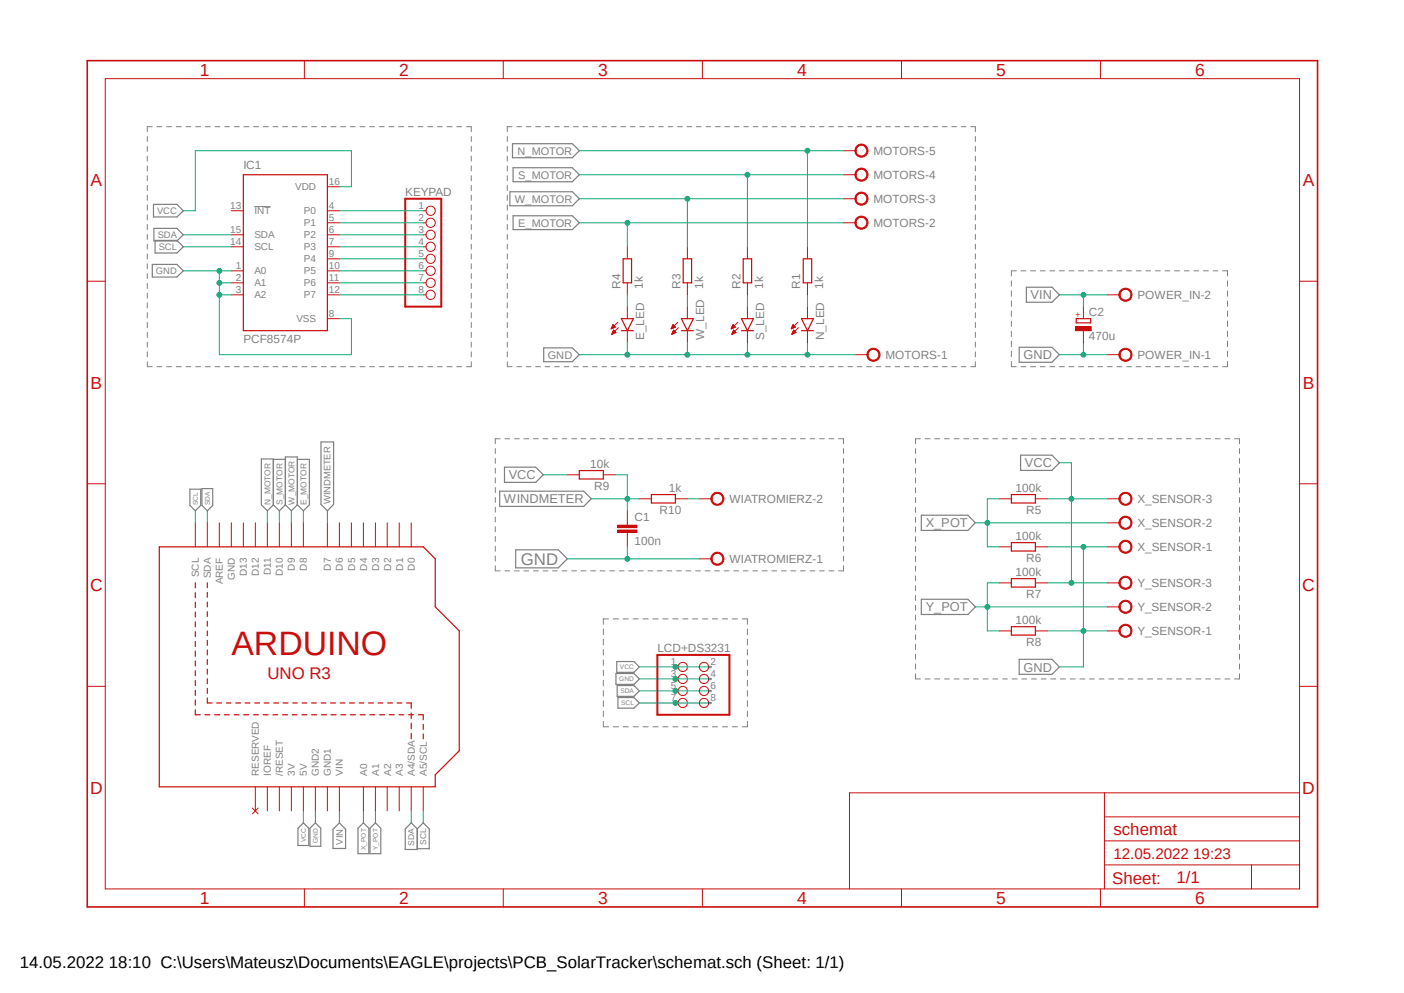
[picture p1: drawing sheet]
<svg xmlns="http://www.w3.org/2000/svg" width="297mm" height="210mm" viewBox="0 0 297 210" stroke-linecap="round" stroke-linejoin="round" font-family="sans-serif">
<path d="M17.9 12.5l261.2 179.9M279.1 12.5l-261.2 179.9" fill="none" stroke="#fff" stroke-width=".21"/>
<g fill="none" stroke="#808080" stroke-width=".21">
<path d="M31.2 28.9v1M31.2 30.9v1.1M31.2 33v1.1M31.2 35.1v1.1M31.2 37.2v1M31.2 39.2v1.1M32.2 26.8h-1v1.1M33.2 26.8h1M35.3 26.8h1M37.3 26.8h1.1M39.3 26.8h1.1M41.4 26.8h1"/>
<path d="M43.4 26.8h1.1M45.5 26.8h1M47.5 26.8h1.1M49.6 26.8h1M51.6 26.8h1.1M53.6 26.8h1.1M55.7 26.8h1.1M57.7 26.8h1.1M59.8 26.8h1M61.8 26.8h1.1M63.9 26.8h1M65.9 26.8h1.1"/>
<path d="M68 26.8h1M70 26.8h1.1M72.1 26.8h1M74.1 26.8h1M76.2 26.8h1M78.2 26.8h1M80.3 26.8h1M82.3 26.8h1.1M84.3 26.8h1.1M86.4 26.8h1M88.4 26.8h1.1M90.5 26.8h1"/>
<path d="M92.5 26.8h1.1M94.6 26.8h1M96.6 26.8h1.1M98.7 26.8h1v1.1M99.7 28.9v1M99.7 30.9v1.1M99.7 33v1.1M99.7 35.1v1.1M99.7 37.2v1M99.7 39.2v1.1M107.3 28.9v1M107.3 30.9v1.1"/>
<path d="M107.3 33v1.1M107.3 35.1v1.1M107.3 37.2v1M107.3 39.2v1.1M108.3 26.8h-1v1.1M109.3 26.8h1M111.3 26.8h1M113.3 26.8h1M115.3 26.8h1M117.3 26.8h1M119.3 26.8h1M121.3 26.8h1"/>
<path d="M123.3 26.8h1M125.3 26.8h1M127.3 26.8h1M129.3 26.8h1M131.3 26.8h1M133.3 26.8h1M135.3 26.8h1.1M137.3 26.8h1M139.3 26.8h1M141.4 26.8h.9M143.3 26.8h1.1M145.3 26.8h1"/>
<path d="M147.3 26.8h1M149.4 26.8h.9M151.3 26.8h1.1M153.3 26.8h1M155.3 26.8h1M157.4 26.8h.9M159.3 26.8h1.1M161.3 26.8h1M163.3 26.8h1M165.4 26.8h.9M167.3 26.8h1.1M169.3 26.8h1"/>
<path d="M171.3 26.8h1M173.4 26.8h.9M175.3 26.8h1.1M177.3 26.8h1.1M179.4 26.8h.9M181.4 26.8h.9M183.3 26.8h1.1M185.3 26.8h1.1M187.4 26.8h.9M189.4 26.8h.9M191.3 26.8h1.1M193.3 26.8h1.1"/>
<path d="M195.4 26.8h.9M197.4 26.8h.9M199.3 26.8h1.1M201.3 26.8h1.1M203.4 26.8h.9M205.4 26.8h.9v1.1M206.3 28.9v1M206.3 30.9v1.1M206.3 33v1.1M206.3 35.1v1.1M206.3 37.2v1M206.3 39.2v1.1"/>
<path d="M31.2 41.3v1.1M31.2 43.3v1.1M31.2 45.4v1.1M31.2 47.5v1.1M31.2 49.6v1M31.2 51.6v1.1M31.2 53.7v1.1M31.2 55.8v1.1M31.2 57.9v1M31.2 59.9v1.1M53.8 43.7h3.4M99.7 41.3v1.1"/>
<path d="M99.7 43.3v1.1M99.7 45.4v1.1M99.7 47.5v1.1M99.7 49.6v1M99.7 51.6v1.1M99.7 53.7v1.1M99.7 55.8v1.1M99.7 57.9v1M99.7 59.9v1.1M107.3 41.3v1.1M107.3 43.3v1.1M107.3 45.4v1.1"/>
<path d="M107.3 47.5v1.1M107.3 49.6v1M107.3 51.6v1.1M107.3 53.7v1.1M107.3 55.8v1.1M107.3 57.9v1M107.3 59.9v1.1M206.3 41.3v1.1M206.3 43.3v1.1M206.3 45.4v1.1M206.3 47.5v1.1M206.3 49.6v1"/>
<path d="M206.3 51.6v1.1M206.3 53.7v1.1M206.3 55.8v1.1M206.3 57.9v1M206.3 59.9v1.1M214 59.4v1.1M215 57.3h-1v1.1M216 57.3h1M218 57.3h1.1M220 57.3h1.1M222.1 57.3h1M224.1 57.3h1.1"/>
<path d="M226.1 57.3h1.1M228.2 57.3h1M230.2 57.3h1.1M232.2 57.3h1.1M234.3 57.3h1M236.3 57.3h1M238.3 57.3h1.1M240.4 57.3h1M242.4 57.3h1M244.4 57.3h1M246.5 57.3h1M248.5 57.3h1"/>
<path d="M250.5 57.3h1M252.6 57.3h1M254.6 57.3h1M256.6 57.3h1M258.7 57.3h1v1.1M259.7 59.4v1.1M31.2 76.5v1.1h1M31.2 62v1.1M31.2 64.1v1.1M31.2 66.1v1.1M31.2 68.2v1.1M31.2 70.3v1.1"/>
<path d="M31.2 72.3v1.1M31.2 74.4v1.1M33.2 77.6h1M35.3 77.6h1M37.3 77.6h1.1M39.3 77.6h1.1M41.4 77.6h1M43.4 77.6h1.1M45.5 77.6h1M47.5 77.6h1.1M49.6 77.6h1M51.6 77.6h1.1"/>
<path d="M53.6 77.6h1.1M55.7 77.6h1.1M57.7 77.6h1.1M59.8 77.6h1M61.8 77.6h1.1M63.9 77.6h1M65.9 77.6h1.1M68 77.6h1M70 77.6h1.1M72.1 77.6h1M74.1 77.6h1M76.2 77.6h1"/>
<path d="M78.2 77.6h1M80.3 77.6h1M82.3 77.6h1.1M84.3 77.6h1.1M86.4 77.6h1M88.4 77.6h1.1M90.5 77.6h1M92.5 77.6h1.1M94.6 77.6h1M96.6 77.6h1.1M99.7 76.5v1.1h-1M99.7 62v1.1"/>
<path d="M99.7 64.1v1.1M99.7 66.1v1.1M99.7 68.2v1.1M99.7 70.3v1.1M99.7 72.3v1.1M99.7 74.4v1.1M107.3 62v1.1M107.3 64.1v1.1M107.3 66.1v1.1M107.3 68.2v1.1M107.3 70.3v1.1M107.3 72.3v1.1"/>
<path d="M107.3 74.4v1.1M107.3 76.5v1.1h1M109.3 77.6h1M111.3 77.6h1M113.3 77.6h1M115.3 77.6h1M117.3 77.6h1M119.3 77.6h1M121.3 77.6h1M123.3 77.6h1M125.3 77.6h1M127.3 77.6h1"/>
<path d="M129.3 77.6h1M131.3 77.6h1M133.3 77.6h1M135.3 77.6h1.1M137.3 77.6h1M139.3 77.6h1M141.4 77.6h.9M143.3 77.6h1.1M145.3 77.6h1M147.3 77.6h1M149.4 77.6h.9M151.3 77.6h1.1"/>
<path d="M153.3 77.6h1M155.3 77.6h1M157.4 77.6h.9M159.3 77.6h1.1M161.3 77.6h1M163.3 77.6h1M165.4 77.6h.9M167.3 77.6h1.1M169.3 77.6h1M171.3 77.6h1M173.4 77.6h.9M175.3 77.6h1.1"/>
<path d="M177.3 77.6h1.1M179.4 77.6h.9M181.4 77.6h.9M183.3 77.6h1.1M185.3 77.6h1.1M187.4 77.6h.9M189.4 77.6h.9M191.3 77.6h1.1M193.3 77.6h1.1M195.4 77.6h.9M197.4 77.6h.9M199.3 77.6h1.1"/>
<path d="M201.3 77.6h1.1M203.4 77.6h.9M206.3 62v1.1M206.3 64.1v1.1M206.3 66.1v1.1M206.3 68.2v1.1M206.3 70.3v1.1M206.3 72.3v1.1M206.3 74.4v1.1M206.3 76.5v1.1h-.9M214 76.5v1.1h1M214 61.5v1.2"/>
<path d="M214 63.7v1.1M214 65.8v1.1M214 67.9v1.1M214 70.1v1.1M214 72.2v1.1M214 74.3v1.1M216 77.6h1M218 77.6h1.1M220 77.6h1.1M222.1 77.6h1M224.1 77.6h1.1M226.1 77.6h1.1"/>
<path d="M228.2 77.6h1M230.2 77.6h1.1M232.2 77.6h1.1M234.3 77.6h1M236.3 77.6h1M238.3 77.6h1.1M240.4 77.6h1M242.4 77.6h1M244.4 77.6h1M246.5 77.6h1M248.5 77.6h1M250.5 77.6h1"/>
<path d="M252.6 77.6h1M254.6 77.6h1M256.6 77.6h1M259.7 76.5v1.1h-1M259.7 61.5v1.2M259.7 63.7v1.1M259.7 65.8v1.1M259.7 67.9v1.1M259.7 70.1v1.1M259.7 72.2v1.1M259.7 74.3v1.1M104.8 94.9v1"/>
<path d="M104.8 96.9v1.1M104.8 99v1.1M105.8 92.8h-1v1.1M106.8 92.8h1M108.8 92.8h1.1M110.8 92.8h1M112.9 92.8h1M114.9 92.8h1M116.9 92.8h1M118.9 92.8h1M120.9 92.8h1.1M122.9 92.8h1.1"/>
<path d="M125 92.8h1M127 92.8h1M129 92.8h1M131 92.8h1M133 92.8h1M135 92.8h1.1M137.1 92.8h1M139.1 92.8h1M141.1 92.8h1M143.1 92.8h1M145.1 92.8h1M147.2 92.8h1"/>
<path d="M149.2 92.8h1M151.2 92.8h1M153.2 92.8h1M155.2 92.8h1.1M157.2 92.8h1M159.3 92.8h1M161.2 92.8h1.1M163.3 92.8h1M165.3 92.8h1M167.3 92.8h1M169.3 92.8h1M171.4 92.8h1"/>
<path d="M173.4 92.8h1M175.4 92.8h1M177.4 92.8h1v1.1M178.4 94.9v1M178.4 96.9v1.1M178.4 99v1.1M193.7 94.9v1M193.7 96.9v1.1M193.7 99v1.1M194.7 92.8h-1v1.1M195.7 92.8h1.1M197.7 92.8h1.1"/>
<path d="M199.8 92.8h1M201.8 92.8h1.1M203.9 92.8h1M206 92.8h1M208 92.8h1M210 92.8h1.1M212.1 92.8h1M214.1 92.8h1.1M216.2 92.8h1M218.2 92.8h1M220.3 92.8h1M222.3 92.8h1.1"/>
<path d="M224.3 92.8h1.1M226.4 92.8h1.1M228.4 92.8h1.1M230.5 92.8h1M232.5 92.8h1.1M234.6 92.8h1M236.6 92.8h1.1M238.7 92.8h1M240.7 92.8h1.1M242.7 92.8h1.1M244.8 92.8h1M246.8 92.8h1.1"/>
<path d="M248.9 92.8h1M251 92.8h1M253 92.8h1M255 92.8h1.1M257.1 92.8h1M259.1 92.8h1.1M261.2 92.8h1v1.1M262.2 94.9v1M262.2 96.9v1.1M262.2 99v1.1M104.8 101v1.2M104.8 103.1v1.1"/>
<path d="M104.8 105.2v1.1M104.8 107.3v1M104.8 109.3v1.1M104.8 111.4v1.1M104.8 113.5v1M104.8 115.5v1.1M104.8 117.6v1.1M104.8 119.7v1h1M178.4 101v1.2M178.4 103.1v1.1M178.4 105.2v1.1M178.4 107.3v1"/>
<path d="M178.4 109.3v1.1M178.4 111.4v1.1M178.4 113.5v1M178.4 115.5v1.1M178.4 117.6v1.1M178.4 119.7v1h-1M193.7 101.1v1.1M193.7 103.2v1M193.7 105.2v1.1M193.7 107.3v1.1M193.7 109.4v1M193.7 111.4v1.1"/>
<path d="M193.7 113.5v1.1M193.7 115.6v1.1M193.7 117.6v1.1M193.7 119.7v1.1M262.2 101.1v1.1M262.2 103.2v1M262.2 105.2v1.1M262.2 107.3v1.1M262.2 109.4v1M262.2 111.4v1.1M262.2 113.5v1.1M262.2 115.6v1.1"/>
<path d="M262.2 117.6v1.1M262.2 119.7v1.1M106.8 120.7h1M108.8 120.7h1.1M110.8 120.7h1M112.9 120.7h1M114.9 120.7h1M116.9 120.7h1M118.9 120.7h1M120.9 120.7h1.1M122.9 120.7h1.1M125 120.7h1"/>
<path d="M127 120.7h1M127.6 133.1v1.1M127.6 135.2v1.2M127.6 137.4v1.2M127.6 139.6v1.1M128.7 130.9h-1.1v1.1M129 120.7h1M129.8 130.9h1.1M131 120.7h1M131.8 130.9h1.1M133 120.7h1M133.9 130.9h1.1"/>
<path d="M135 120.7h1.1M136 130.9h1.1M137.1 120.7h1M138.1 130.9h1.1M139.1 120.7h1M140.2 130.9h1.1M141.1 120.7h1M142.3 130.9h1.1M143.1 120.7h1M144.4 130.9h1.1M145.1 120.7h1M146.5 130.9h1.1"/>
<path d="M147.2 120.7h1M148.6 130.9h1.1M149.2 120.7h1M150.7 130.9h1.1M151.2 120.7h1M152.8 130.9h1.1M153.2 120.7h1M154.9 130.9h1.1M155.2 120.7h1.1M157 130.9h1.1v1.1M157.2 120.7h1M158.1 133.1v1.1"/>
<path d="M158.1 135.2v1.2M158.1 137.4v1.2M158.1 139.6v1.1M159.3 120.7h1M161.2 120.7h1.1M163.3 120.7h1M165.3 120.7h1M167.3 120.7h1M169.3 120.7h1M171.4 120.7h1M173.4 120.7h1M175.4 120.7h1"/>
<path d="M193.7 121.8v1.1M193.7 123.9v1M193.7 125.9v1.1M193.7 128v1.1M193.7 130.1v1M193.7 132.2v1M193.7 134.2v1.1M193.7 136.3v1.1M193.7 138.3v1.1M262.2 121.8v1.1M262.2 123.9v1M262.2 125.9v1.1"/>
<path d="M262.2 128v1.1M262.2 130.1v1M262.2 132.2v1M262.2 134.2v1.1M262.2 136.3v1.1M262.2 138.3v1.1M127.6 141.7v1.2M127.6 143.9v1.2M127.6 146v1.2M127.6 148.2v1.2M127.6 150.4v1.2M127.6 152.6v1.1h1.1"/>
<path d="M129.8 153.7h1.1M131.8 153.7h1.1M133.9 153.7h1.1M136 153.7h1.1M138.1 153.7h1.1M140.2 153.7h1.1M142.3 153.7h1.1M144.4 153.7h1.1M146.5 153.7h1.1M148.6 153.7h1.1M150.7 153.7h1.1M152.8 153.7h1.1"/>
<path d="M154.9 153.7h1.1M158.1 141.7v1.2M158.1 143.9v1.2M158.1 146v1.2M158.1 148.2v1.2M158.1 150.4v1.2M158.1 152.6v1.1h-1.1M193.7 140.4v1.1M193.7 142.5v1.1h1M195.7 143.6h1.1M197.7 143.6h1.1M199.8 143.6h1"/>
<path d="M201.8 143.6h1.1M203.9 143.6h1M206 143.6h1M208 143.6h1M210 143.6h1.1M212.1 143.6h1M214.1 143.6h1.1M216.2 143.6h1M218.2 143.6h1M220.3 143.6h1M222.3 143.6h1.1M224.3 143.6h1.1"/>
<path d="M226.4 143.6h1.1M228.4 143.6h1.1M230.5 143.6h1M232.5 143.6h1.1M234.6 143.6h1M236.6 143.6h1.1M238.7 143.6h1M240.7 143.6h1.1M242.7 143.6h1.1M244.8 143.6h1M246.8 143.6h1.1M248.9 143.6h1"/>
<path d="M251 143.6h1M253 143.6h1M255 143.6h1.1M257.1 143.6h1M259.1 143.6h1.1M262.2 140.4v1.1M262.2 142.5v1.1h-1"/>
</g>
<g fill="none" stroke="#808080" stroke-width=".25">
<path d="M108.4 30.4h12.7l1.5 1.5-1.5 1.5h-12.7zM108.5 35.5h12.6l1.5 1.5-1.5 1.4h-12.6zM32.2 55.9h5.2l1.4 1.4-1.4 1.3h-5.2zM32.5 43.2h4.9l1.4 1.4-1.4 1.3h-4.9zM32.6 48.3h4.8l1.4 1.4-1.4 1.3h-4.8zM32.8 50.8h4.6l1.4 1.4-1.4 1.3h-4.6zM107.9 40.6h13.2l1.5 1.4-1.5 1.5h-13.2zM108.5 45.6h12.6l1.5 1.5-1.5 1.5h-12.6zM115 73.6h6.1l1.5 1.4-1.5 1.5h-6.1zM215.6 73.4h6.9l1.6 1.6-1.6 1.6h-6.9zM217.1 60.7h5.4l1.6 1.7-1.6 1.5h-5.4zM55.3 97.1h2.5v9.7l-1.2 1.2-1.3-1.2z"/>
<path d="M57.8 97.2h2.6M62.9 97.2h2.5v9.6l-1.2 1.2-1.3-1.2M67.9 93.5h2.7v13.2l-1.3 1.3-1.4-1.3zM106.7 98.8h6.6l1.6 1.6-1.6 1.6h-6.6zM215.9 96.3h6.6l1.6 1.6-1.6 1.6h-6.6zM40.2 103.5h2.3v3.4l-1.2 1.1-1.1-1.1zM42.7 103.3h2.3v3.6l-1.1 1.1-1.2-1.1zM57.8 106.8l1.3 1.2 1.3-1.2M60.4 106.8v-10.2h2.5v10.2M60.4 106.8l1.2 1.2 1.3-1.2M105.7 103.9h17.8l1.6 1.6-1.6 1.6h-17.8zM109.1 116.3h9l1.9 1.9-1.9 1.9h-9z"/>
<path d="M194.9 109h9.9l1.5 1.6-1.5 1.6h-9.9zM130.5 139.9h3.6l1.2 1.2-1.2 1.1h-3.6zM194.9 126.7h9.9l1.5 1.7-1.5 1.6h-9.9zM215.6 139.4h6.9l1.6 1.7-1.6 1.5h-6.9zM130.3 142.5h3.8l1.2 1.1-1.2 1.1h-3.8zM130.6 145h3.5l1.2 1.1-1.2 1.2h-3.5zM130.7 147.5h3.4l1.2 1.2-1.2 1.1h-3.4zM64.2 174l1.1 1.2v3.6h-2.3v-3.6zM66.7 174l1.2 1.2v3.8h-2.3v-3.8zM71.8 174l1.3 1.4v4.1h-2.7v-4.1zM76.9 174l1.1 1.2v5.4h-2.3v-5.4zM78.3 175.2l1.1-1.2 1.2 1.2v5.4h-2.3z"/>
<path d="M85.7 175.3l1.3-1.3 1.3 1.3v4.4h-2.6zM88.3 175.3l1.2-1.3 1.3 1.3v4.2h-2.5"/>
</g>
<path d="M183.7 74.1a1.41 1.41 0 0 1 2.2 .1 1.41 1.41 0 0 1-.7 2.1 1.41 1.41 0 0 1-1.8-1.3h.2a1.15 1.15 0 0 1 1.7-.9 1.15 1.15 0 0 1 .2 1.9 1.15 1.15 0 0 1-1.8-.6l-.1-.4h-.2z" fill-rule="evenodd" fill="#c90d0c"/>
<path d="M181 75h2.5M183.7 74.1a1.41 1.41 0 0 1 2.2 .1 1.41 1.41 0 0 1-.7 2.1 1.41 1.41 0 0 1-1.8-1.3h.2a1.15 1.15 0 0 1 1.7-.9 1.15 1.15 0 0 1 .2 1.9 1.15 1.15 0 0 1-1.8-.6l-.1-.4h-.2z" fill="none" stroke="#c90d0c" stroke-width=".21"/>
<path d="M181.1 46.2a1.41 1.41 0 0 1 2.3 0 1.41 1.41 0 0 1-.7 2.2 1.41 1.41 0 0 1-1.9-1.3h.3a1.14 1.14 0 0 1 1.5-1.1 1.14 1.14 0 0 1 .6 1.8 1.14 1.14 0 0 1-1.8 0l-.3-.7h-.3z" fill-rule="evenodd" fill="#c90d0c"/>
<path d="M178.4 47.1h2.6M181.1 46.2a1.41 1.41 0 0 1 2.3 0 1.41 1.41 0 0 1-.7 2.2 1.41 1.41 0 0 1-1.9-1.3h.3a1.14 1.14 0 0 1 1.5-1.1 1.14 1.14 0 0 1 .6 1.8 1.14 1.14 0 0 1-1.8 0l-.3-.7h-.3z" fill="none" stroke="#c90d0c" stroke-width=".21"/>
<path d="M181.1 41.1a1.4 1.4 0 0 1 2.3 .1 1.4 1.4 0 0 1-.7 2.1 1.4 1.4 0 0 1-1.9-1.3h.3a1.15 1.15 0 0 1 1.7-.9 1.15 1.15 0 0 1 .2 1.9 1.15 1.15 0 0 1-1.9-.6v-.4h-.3z" fill-rule="evenodd" fill="#c90d0c"/>
<path d="M178.4 42h2.6M181.1 41.1a1.4 1.4 0 0 1 2.3 .1 1.4 1.4 0 0 1-.7 2.1 1.4 1.4 0 0 1-1.9-1.3h.3a1.15 1.15 0 0 1 1.7-.9 1.15 1.15 0 0 1 .2 1.9 1.15 1.15 0 0 1-1.9-.6v-.4h-.3z" fill="none" stroke="#c90d0c" stroke-width=".21"/>
<path d="M181.1 36.1a1.4 1.4 0 0 1 2.3 0 1.4 1.4 0 0 1-.7 2.2 1.4 1.4 0 0 1-1.9-1.3h.3a1.15 1.15 0 0 1 1.7-1 1.15 1.15 0 0 1 .2 1.9 1.15 1.15 0 0 1-1.9-.6v-.3h-.3z" fill-rule="evenodd" fill="#c90d0c"/>
<path d="M178.4 37h2.6M181.1 36.1a1.4 1.4 0 0 1 2.3 0 1.4 1.4 0 0 1-.7 2.2 1.4 1.4 0 0 1-1.9-1.3h.3a1.15 1.15 0 0 1 1.7-1 1.15 1.15 0 0 1 .2 1.9 1.15 1.15 0 0 1-1.9-.6v-.3h-.3z" fill="none" stroke="#c90d0c" stroke-width=".21"/>
<path d="M181.1 31a1.4 1.4 0 0 1 2.3 0 1.4 1.4 0 0 1-.7 2.2 1.4 1.4 0 0 1-1.9-1.3h.3a1.15 1.15 0 0 1 1.7-1 1.15 1.15 0 0 1 .2 1.9 1.15 1.15 0 0 1-1.9-.5v-.4h-.3z" fill-rule="evenodd" fill="#c90d0c"/>
<g fill="none" stroke="#c90d0c" stroke-width=".21">
<path d="M22.3 16.6h252.6v171.4h-252.6zM64.4 12.8v3.8M106.5 12.8v3.8M148.6 12.8v3.8M190.7 12.8v3.8M232.8 12.8v3.8M69.3 39.5h2.5M178.4 31.9h2.6M181.1 31a1.4 1.4 0 0 1 2.3 0 1.4 1.4 0 0 1-.7 2.2 1.4 1.4 0 0 1-1.9-1.3h.3a1.15 1.15 0 0 1 1.7-1 1.15 1.15 0 0 1 .2 1.9 1.15 1.15 0 0 1-1.9-.5v-.4h-.3zM18.5 59.5h3.8M48.9 52.2h2.6M48.9 49.7h2.6"/>
<path d="M48.9 57.3h2.6M48.9 59.8h2.6M48.9 44.6h2.6M69.3 52.2h2.5M69.3 49.7h2.5M69.3 57.3h2.5M69.3 59.8h2.5M69.3 44.6h2.5M69.3 47.1h2.5M69.3 54.7h2.5M89.5 52.2h.6M89.5 49.7h.6"/>
<path d="M89.5 57.3h.6M89.5 59.8h.6M89.5 44.6h.6M89.5 47.1h.6M89.5 54.7h.6M132.7 52.2v2.5M132.7 59.8v2.6M145.4 52.2v2.5M145.4 59.8v2.6M158.1 52.2v2.5M158.1 59.8v2.6M170.8 52.2v2.5"/>
<path d="M170.8 59.8v2.6M274.9 59.5h3.8M48.9 62.4h2.6M69.3 62.4h2.5M69.3 67.4h2.5M89.5 62.4h.6M129.3 69.5h.2M129.4 69.4h.3M129.4 69.3h.5M129.5 69.2h.6M129.5 70.7h.1M129.5 69.1h.6"/>
<path d="M129.5 70.6h.3M129.5 69h.5M129.5 69h.4M129.5 70.4h.5M129.6 68.9h.2M129.6 70.4h.6M129.6 70.3h.7M129.6 68.8h.2M129.6 70.2h.6M129.7 70.1h.4M129.7 68.7l.5 .5-.9 .4zM129.7 70h.3"/>
<path d="M129.8 69.9h.1M129.8 69.8l.5 .5-.9 .4zM130.7 68.2l-1.4 1.4M130.8 69.3l-1.4 1.4M132.7 64.9v2.5M132.7 69.9v2.6M142 69.5h.2M142.1 69.4h.3M142.1 69.3h.5M142.2 69.2h.6M142.2 70.7h.1M142.2 69.1h.6"/>
<path d="M142.2 69h.5M142.2 70.6h.3M142.2 69h.4M142.2 70.4h.5M142.2 70.4h.7M142.3 68.9h.2M142.3 70.3h.7M142.3 68.8h.2M142.3 70.2h.6M142.4 70.1h.4M142.4 68.7l.5 .5-.9 .4zM142.4 70h.3"/>
<path d="M142.5 69.9h.1M142.5 69.8l.5 .5-.9 .4zM142.5 69.8v.1M143.4 68.2l-1.4 1.4M143.5 69.3l-1.4 1.4M145.4 64.9v2.5M145.4 69.9v2.6M154.7 69.5h.2M154.8 69.4h.3M154.8 69.3h.5M154.9 69.2h.6M154.9 69.1h.6"/>
<path d="M154.9 70.7h.1M154.9 69h.5M154.9 70.6h.3M154.9 70.4h.5M154.9 69h.4M154.9 70.4h.7M155 68.9h.2M155 70.3h.7M155 68.8h.2M155 70.2h.6M155.1 70.1h.4M155.1 68.7l.5 .5-.9 .4z"/>
<path d="M155.1 70h.3M155.2 69.9h.1M155.2 69.8l.5 .5-.9 .4zM156.1 68.2l-1.4 1.4M156.2 69.3l-1.4 1.4M158.1 64.9v2.5M158.1 69.9v2.6M167.4 69.5h.2M167.5 69.4h.3M167.5 69.3h.5M167.5 69.2h.7M167.6 69.1h.6"/>
<path d="M167.6 70.7h.1M167.6 70.6h.3M167.6 69h.5M167.6 70.4h.5M167.6 69h.4M167.6 70.4h.7M167.7 68.9h.2M167.7 70.3h.7M167.7 68.8h.2M167.7 70.2h.6M167.8 68.7l.5 .5-.9 .4zM167.8 70.1h.3"/>
<path d="M167.8 70h.3M167.9 69.9h.1M167.9 69.8l.5 .5-.9 .4zM167.9 69.8v.1M168.8 68.2l-1.4 1.4M168.9 69.3l-1.4 1.4M170.8 64.9v2.5M170.8 69.9v2.6M18.5 102.3h3.8M41.3 110.6v5.1M43.9 110.6v5.1M46.4 110.6v5.1"/>
<path d="M48.9 110.6v5.1M51.5 110.6v5.1M54 110.6v5.1M56.6 110.6v5.1M59.1 110.6v5.1M61.6 110.6v5.1M64.2 110.6v5.1M69.3 110.6v5.1M71.8 110.6v5.1M74.3 110.6v5.1M76.9 110.6v5.1M79.4 110.6v5.1"/>
<path d="M81.9 110.6v5.1M84.5 110.6v5.1M87 110.6v5.1M274.9 102.3h3.8M18.5 145.2h3.8M142.9 141.1h.5M142.9 143.6h.5M142.9 146.1h.5M142.9 148.7h.5M149.9 141.1h.6M149.9 143.6h.6M149.9 146.1h.6"/>
<path d="M149.9 148.7h.6M274.9 145.2h3.8M53.4 170.9l1.2 1.2M54 166.4v5.1M54.6 170.9l-1.2 1.2M56.6 166.4v5.1M59.1 166.4v5.1M61.6 166.4v5.1M64.2 166.4v5.1M66.7 166.4v5.1M69.3 166.4v5.1M71.8 166.4v5.1"/>
<path d="M76.9 166.4v5.1M79.4 166.4v5.1M81.9 166.4v5.1M84.5 166.4v5.1M87 166.4v5.1M89.5 166.4v5.1M233.6 167.7v20.3M233.6 177.8h41.3M233.6 172.8h41.3M274.9 167.7h-95.2v20.3M64.4 188v3.8M106.5 188v3.8"/>
<path d="M148.6 188v3.8M190.7 188v3.8M232.8 188v3.8M233.6 182.9h41.3M264.8 182.9v5.1"/>
<circle cx="91.1" cy="49.7" r=".98"/>
<circle cx="91.1" cy="54.7" r=".98"/>
<circle cx="91.1" cy="57.3" r=".98"/>
<circle cx="91.1" cy="47.1" r=".98"/>
<circle cx="91.1" cy="52.2" r=".98"/>
<circle cx="91.1" cy="59.8" r=".98"/>
<circle cx="91.1" cy="44.6" r=".98"/>
<circle cx="91.1" cy="62.4" r=".98"/>
<circle cx="144.4" cy="143.6" r=".98"/>
<circle cx="144.4" cy="141.1" r=".98"/>
<circle cx="144.4" cy="146.1" r=".98"/>
<circle cx="144.4" cy="148.7" r=".98"/>
<circle cx="148.9" cy="143.6" r=".98"/>
<circle cx="148.9" cy="146.1" r=".98"/>
<circle cx="148.9" cy="148.7" r=".98"/>
<circle cx="148.9" cy="141.1" r=".98"/>
</g>
<g fill="none" stroke="#c90d0c" stroke-width=".25">
<path d="M51.5 37h17.8v32.9h-17.8zM131.8 54.7h1.8v5.1h-1.8zM144.5 54.7h1.8v5.1h-1.8zM157.2 54.7h1.8v5.1h-1.8zM169.9 54.7h1.8v5.1h-1.8zM131.4 69.9h2.6M131.4 67.4h2.6l-1.3 2.5zM144.1 69.9h2.6M144.1 67.4h2.6l-1.3 2.5zM156.8 69.9h2.6M156.8 67.4h2.6l-1.3 2.5zM169.5 69.9h2.6"/>
<path d="M169.5 67.4h2.6l-1.3 2.5zM33.7 115.7h55.8l2.6 2.5v10.2l5.1 5v25.4l-5.1 5.1v2.5h-58.4zM41.3 123.3v1M41.3 125.3v1.1M41.3 127.4v1.1M41.3 129.5v1M41.3 131.5v1.1M41.3 133.6v1.1M41.3 135.7v1M41.3 137.7v1.1M41.3 139.8v1M43.9 123.3v1"/>
<path d="M43.9 125.3v1M43.9 127.3v1.1M43.9 129.4v1M43.9 131.4v1M43.9 133.4v1.1M43.9 135.4v1.1M43.9 137.5v1M43.9 139.5v1M41.3 141.9v1M41.3 143.9v1.1M41.3 146v1.1M41.3 148v1.1"/>
<path d="M41.3 150.1v1.1h1.1M43.3 151.2h1.1M43.9 141.5v1.1M43.9 143.6v1M43.9 145.6v1M43.9 147.6v1.1h1M45.4 151.2h1.1M45.8 148.7h1.1M47.5 151.2h1M47.9 148.7h1M49.5 151.2h1.1M49.9 148.7h1"/>
<path d="M51.6 151.2h1M51.9 148.7h1M53.6 151.2h1.1M53.9 148.7h1M55.7 151.2h1M55.9 148.7h1M57.7 151.2h1.1M57.9 148.7h1M59.8 151.2h1M59.9 148.7h1M61.8 151.2h1.1M61.9 148.7h1"/>
<path d="M63.9 151.2h1M63.9 148.7h1M65.9 151.2h1.1M65.9 148.7h1M67.9 148.7h1.1M68 151.2h1M69.9 148.7h1.1M70 151.2h1.1M72 148.7h1M72.1 151.2h1.1M74 148.7h1M74.1 151.2h1.1"/>
<path d="M76 148.7h1M76.2 151.2h1.1M78 148.7h1M78.2 151.2h1.1M80 148.7h1M80.3 151.2h1.1M82 148.7h1M82.3 151.2h1.1M84 148.7h1M84.4 151.2h1M86 148.7h1v1.1M86.4 151.2h1.1"/>
<path d="M87 150.8v1.2M87 153v1.1M87 155.1v1.2M88.5 151.2h1v1M89.5 153.2v1.1M89.5 155.2v1.1"/>
</g>
<path d="M85.7 42h7.6v22.9h-7.6zM139.1 138.5h15.2v12.7h-15.2z" fill="none" stroke="#c90d0c" stroke-width=".42"/>
<path d="M18.5 12.8h260.2v179h-260.2z" fill="none" stroke="#c90d0c" stroke-width=".34"/>
<path d="M237 114.8a1.39 1.39 0 0 1 2.3 .1 1.39 1.39 0 0 1-.8 2.1 1.39 1.39 0 0 1-1.8-1.3h.2a1.15 1.15 0 0 1 1.6-1.2 1.15 1.15 0 0 1 .4 1.9 1.15 1.15 0 0 1-1.9-.4l-.1-.3h-.2z" fill-rule="evenodd" fill="#c90d0c"/>
<path d="M234.3 115.7h2.5M237 114.8a1.39 1.39 0 0 1 2.3 .1 1.39 1.39 0 0 1-.8 2.1 1.39 1.39 0 0 1-1.8-1.3h.2a1.15 1.15 0 0 1 1.6-1.2 1.15 1.15 0 0 1 .4 1.9 1.15 1.15 0 0 1-1.9-.4l-.1-.3h-.2z" fill="none" stroke="#c90d0c" stroke-width=".21"/>
<path d="M237 109.7a1.39 1.39 0 0 1 2.3 .1 1.39 1.39 0 0 1-.8 2.1 1.39 1.39 0 0 1-1.8-1.3h.2a1.15 1.15 0 0 1 1.6-1.2 1.15 1.15 0 0 1 .4 1.9 1.15 1.15 0 0 1-1.9-.3l-.1-.4h-.2z" fill-rule="evenodd" fill="#c90d0c"/>
<path d="M234.3 110.6h2.5M237 109.7a1.39 1.39 0 0 1 2.3 .1 1.39 1.39 0 0 1-.8 2.1 1.39 1.39 0 0 1-1.8-1.3h.2a1.15 1.15 0 0 1 1.6-1.2 1.15 1.15 0 0 1 .4 1.9 1.15 1.15 0 0 1-1.9-.3l-.1-.4h-.2z" fill="none" stroke="#c90d0c" stroke-width=".21"/>
<path d="M237 104.6a1.39 1.39 0 0 1 2.3 .2 1.39 1.39 0 0 1-.8 2.1 1.39 1.39 0 0 1-1.8-1.4h.2a1.15 1.15 0 0 1 1.6-1.1 1.15 1.15 0 0 1 .4 1.8 1.15 1.15 0 0 1-1.9-.3l-.1-.4h-.2z" fill-rule="evenodd" fill="#c90d0c"/>
<g fill="none" stroke="#c90d0c" stroke-width=".21">
<path d="M120 100.4h2.6M127.6 100.4h2.6M132.7 110.6v.5M132.7 112.6v.5M135.3 105.5h2.5M142.9 105.5h2.5M211.4 105.5h2.6M211.4 115.7h2.6M219 105.5h2.6M219 115.7h2.6M234.3 105.5h2.5M237 104.6a1.39 1.39 0 0 1 2.3 .2 1.39 1.39 0 0 1-.8 2.1 1.39 1.39 0 0 1-1.8-1.4h.2a1.15 1.15 0 0 1 1.6-1.1 1.15 1.15 0 0 1 .4 1.8 1.15 1.15 0 0 1-1.9-.3l-.1-.4h-.2z"/>
<path d="M211.4 123.3h2.6M211.4 133.4h2.6M219 123.3h2.6M219 133.4h2.6"/>
</g>
<path d="M122.6 99.5h5v1.8h-5zM137.8 104.6h5.1v1.8h-5.1zM214 104.6h5v1.8h-5zM214 114.8h5v1.7h-5zM214 122.4h5v1.8h-5zM214 132.5h5v1.8h-5z" fill="none" stroke="#c90d0c" stroke-width=".25"/>
<path d="M130.7 112.1h4v.5h-4z" fill-rule="evenodd" fill="#c90d0c"/>
<path d="M130.7 112.1h4v.5h-4z" fill="none" stroke="#c90d0c" stroke-width=".21"/>
<path d="M130.7 111.1h4v.5h-4z" fill-rule="evenodd" fill="#c90d0c"/>
<path d="M130.7 111.1h4v.5h-4zM132.7 108v2.6M132.7 113.1v2.6" fill="none" stroke="#c90d0c" stroke-width=".21"/>
<path d="M237 74.1a1.4 1.4 0 0 1 2.3 .2 1.4 1.4 0 0 1-.8 2.1 1.4 1.4 0 0 1-1.8-1.4h.2a1.15 1.15 0 0 1 1.6-1.1 1.15 1.15 0 0 1 .4 1.9 1.15 1.15 0 0 1-1.9-.4l-.1-.4h-.2z" fill-rule="evenodd" fill="#c90d0c"/>
<path d="M234.3 75h2.5M237 74.1a1.4 1.4 0 0 1 2.3 .2 1.4 1.4 0 0 1-.8 2.1 1.4 1.4 0 0 1-1.8-1.4h.2a1.15 1.15 0 0 1 1.6-1.1 1.15 1.15 0 0 1 .4 1.9 1.15 1.15 0 0 1-1.9-.4l-.1-.4h-.2z" fill="none" stroke="#c90d0c" stroke-width=".21"/>
<path d="M237 61.4a1.4 1.4 0 0 1 2.3 .2 1.4 1.4 0 0 1-.8 2.1 1.4 1.4 0 0 1-1.8-1.3h.2a1.15 1.15 0 0 1 1.6-1.2 1.15 1.15 0 0 1 .4 1.9 1.15 1.15 0 0 1-1.9-.4l-.1-.3h-.2z" fill-rule="evenodd" fill="#c90d0c"/>
<path d="M234.3 62.4h2.5M237 61.4a1.4 1.4 0 0 1 2.3 .2 1.4 1.4 0 0 1-.8 2.1 1.4 1.4 0 0 1-1.8-1.3h.2a1.15 1.15 0 0 1 1.6-1.2 1.15 1.15 0 0 1 .4 1.9 1.15 1.15 0 0 1-1.9-.4l-.1-.3h-.2z" fill="none" stroke="#c90d0c" stroke-width=".21"/>
<path d="M227.7 67.4h3v.9h-3z" fill="none" stroke="#c90d0c" stroke-width=".25"/>
<path d="M227.5 69.1h3.3v.8h-3.3z" fill-rule="evenodd" fill="#c90d0c"/>
<path d="M227.5 69.1h3.3v.8h-3.3zM229.2 64.9v2.5M229.2 69.9v2.6" fill="none" stroke="#c90d0c" stroke-width=".21"/>
<path d="M150.7 117.3a1.39 1.39 0 0 1 2.2 .2 1.39 1.39 0 0 1-.8 2.1 1.39 1.39 0 0 1-1.7-1.4h.2a1.13 1.13 0 0 1 1.5-1.1 1.13 1.13 0 0 1 .5 1.8 1.13 1.13 0 0 1-1.9-.3l-.1-.4h-.2z" fill-rule="evenodd" fill="#c90d0c"/>
<path d="M148 118.2h2.5M150.7 117.3a1.39 1.39 0 0 1 2.2 .2 1.39 1.39 0 0 1-.8 2.1 1.39 1.39 0 0 1-1.7-1.4h.2a1.13 1.13 0 0 1 1.5-1.1 1.13 1.13 0 0 1 .5 1.8 1.13 1.13 0 0 1-1.9-.3l-.1-.4h-.2z" fill="none" stroke="#c90d0c" stroke-width=".21"/>
<path d="M150.7 104.6a1.39 1.39 0 0 1 2.2 .2 1.39 1.39 0 0 1-.8 2.1 1.39 1.39 0 0 1-1.7-1.4h.2a1.13 1.13 0 0 1 1.5-1.1 1.13 1.13 0 0 1 .5 1.8 1.13 1.13 0 0 1-1.9-.3l-.1-.4h-.2z" fill-rule="evenodd" fill="#c90d0c"/>
<path d="M148 105.5h2.5M150.7 104.6a1.39 1.39 0 0 1 2.2 .2 1.39 1.39 0 0 1-.8 2.1 1.39 1.39 0 0 1-1.7-1.4h.2a1.13 1.13 0 0 1 1.5-1.1 1.13 1.13 0 0 1 .5 1.8 1.13 1.13 0 0 1-1.9-.3l-.1-.4h-.2z" fill="none" stroke="#c90d0c" stroke-width=".21"/>
<path d="M237 132.5a1.4 1.4 0 0 1 2.3 .2 1.4 1.4 0 0 1-.8 2.1 1.4 1.4 0 0 1-1.8-1.4h.2a1.15 1.15 0 0 1 1.6-1.1 1.15 1.15 0 0 1 .4 1.9 1.15 1.15 0 0 1-1.9-.4l-.1-.4h-.2z" fill-rule="evenodd" fill="#c90d0c"/>
<path d="M234.3 133.4h2.5M237 132.5a1.4 1.4 0 0 1 2.3 .2 1.4 1.4 0 0 1-.8 2.1 1.4 1.4 0 0 1-1.8-1.4h.2a1.15 1.15 0 0 1 1.6-1.1 1.15 1.15 0 0 1 .4 1.9 1.15 1.15 0 0 1-1.9-.4l-.1-.4h-.2z" fill="none" stroke="#c90d0c" stroke-width=".21"/>
<path d="M237 127.5a1.39 1.39 0 0 1 2.3 .1 1.39 1.39 0 0 1-.8 2.1 1.39 1.39 0 0 1-1.8-1.3h.2a1.15 1.15 0 0 1 1.6-1.2 1.15 1.15 0 0 1 .4 1.9 1.15 1.15 0 0 1-1.9-.4l-.1-.3h-.2z" fill-rule="evenodd" fill="#c90d0c"/>
<path d="M234.3 128.4h2.5M237 127.5a1.39 1.39 0 0 1 2.3 .1 1.39 1.39 0 0 1-.8 2.1 1.39 1.39 0 0 1-1.8-1.3h.2a1.15 1.15 0 0 1 1.6-1.2 1.15 1.15 0 0 1 .4 1.9 1.15 1.15 0 0 1-1.9-.4l-.1-.3h-.2z" fill="none" stroke="#c90d0c" stroke-width=".21"/>
<path d="M237 122.4a1.39 1.39 0 0 1 2.3 .1 1.39 1.39 0 0 1-.8 2.1 1.39 1.39 0 0 1-1.8-1.3h.2a1.15 1.15 0 0 1 1.6-1.2 1.15 1.15 0 0 1 .4 1.9 1.15 1.15 0 0 1-1.9-.3l-.1-.4h-.2z" fill-rule="evenodd" fill="#c90d0c"/>
<path d="M234.3 123.3h2.5M237 122.4a1.39 1.39 0 0 1 2.3 .1 1.39 1.39 0 0 1-.8 2.1 1.39 1.39 0 0 1-1.8-1.3h.2a1.15 1.15 0 0 1 1.6-1.2 1.15 1.15 0 0 1 .4 1.9 1.15 1.15 0 0 1-1.9-.3l-.1-.4h-.2z" fill="none" stroke="#c90d0c" stroke-width=".21"/>
<path d="M122.6 31.9h55.8M170.8 31.9v20.3M56.6 108v2.6" fill="none" stroke="#0dab76" stroke-width=".21"/>
<circle cx="170.8" cy="31.9" r=".51" fill="#0dab76"/>
<g fill="none" stroke="#0dab76" stroke-width=".21">
<path d="M122.6 37h55.8M158.1 37v15.2M59.1 108v2.6"/>
<circle cx="170.8" cy="31.9" r=".51"/>
</g>
<circle cx="158.1" cy="37" r=".51" fill="#0dab76"/>
<g fill="none" stroke="#0dab76" stroke-width=".21">
<path d="M122.6 42h55.8M145.4 42v10.2M61.6 108v2.6"/>
<circle cx="158.1" cy="37" r=".51"/>
</g>
<circle cx="145.4" cy="42" r=".51" fill="#0dab76"/>
<g fill="none" stroke="#0dab76" stroke-width=".21">
<path d="M122.6 47.1h55.8M132.7 47.1v5.1M64.2 108v2.6"/>
<circle cx="145.4" cy="42" r=".51"/>
</g>
<circle cx="132.7" cy="47.1" r=".51" fill="#0dab76"/>
<g fill="none" stroke="#0dab76" stroke-width=".21">
<path d="M206.3 110.6h28M208.9 110.6v5.1h2.5M76.9 171.5v2.5"/>
<circle cx="132.7" cy="47.1" r=".51"/>
</g>
<circle cx="208.9" cy="110.6" r=".51" fill="#0dab76"/>
<g fill="none" stroke="#0dab76" stroke-width=".21">
<path d="M211.4 105.5h-2.5v5.1M206.3 128.4h28M211.4 123.3h-2.5v5.1M79.4 171.5v2.5"/>
<circle cx="208.9" cy="110.6" r=".51"/>
</g>
<circle cx="208.9" cy="128.4" r=".51" fill="#0dab76"/>
<g fill="none" stroke="#0dab76" stroke-width=".21">
<path d="M38.8 52.2h10.1M41.3 108v2.6M208.9 128.4v5h2.5M135.3 148.7h15.2"/>
<circle cx="208.9" cy="128.4" r=".51"/>
</g>
<circle cx="142.9" cy="148.7" r=".51" fill="#0dab76"/>
<g fill="none" stroke="#0dab76" stroke-width=".21">
<path d="M38.8 49.7h10.1M43.9 108v2.6M135.3 146.1h15.2M89.5 171.5v2.5"/>
<circle cx="142.9" cy="148.7" r=".51"/>
</g>
<circle cx="142.9" cy="146.1" r=".51" fill="#0dab76"/>
<g fill="none" stroke="#0dab76" stroke-width=".21">
<path d="M71.8 39.5h2.5v-7.6h-33v12.7h-2.5M135.3 141.1h15.2M64.2 171.5v2.5M87 171.5v2.5"/>
<circle cx="142.9" cy="146.1" r=".51"/>
</g>
<circle cx="142.9" cy="141.1" r=".51" fill="#0dab76"/>
<g fill="none" stroke="#0dab76" stroke-width=".21">
<path d="M221.6 105.5h12.7M226.7 105.5v17.8h7.6"/>
<circle cx="142.9" cy="141.1" r=".51"/>
</g>
<circle cx="226.6" cy="105.5" r=".51" fill="#0dab76"/>
<g fill="none" stroke="#0dab76" stroke-width=".21">
<path d="M221.6 123.3h5.1"/>
<circle cx="226.6" cy="105.5" r=".51"/>
</g>
<circle cx="226.6" cy="123.3" r=".51" fill="#0dab76"/>
<g fill="none" stroke="#0dab76" stroke-width=".21">
<path d="M46.4 59.8h2.5M48.9 57.3h-2.5v5.1h2.5M224.1 97.9h2.6v7.6M114.9 100.4h5.1M66.7 171.5v2.5"/>
<circle cx="226.6" cy="123.3" r=".51"/>
</g>
<circle cx="46.4" cy="59.8" r=".51" fill="#0dab76"/>
<g fill="none" stroke="#0dab76" stroke-width=".21">
<path d="M46.4 62.4v12.6h27.9v-7.6h-2.5"/>
<circle cx="46.4" cy="59.8" r=".51"/>
</g>
<circle cx="46.4" cy="62.4" r=".51" fill="#0dab76"/>
<g fill="none" stroke="#0dab76" stroke-width=".21">
<path d="M38.8 57.3h7.6"/>
<circle cx="46.4" cy="62.4" r=".51"/>
</g>
<circle cx="46.4" cy="57.3" r=".51" fill="#0dab76"/>
<g fill="none" stroke="#0dab76" stroke-width=".21">
<path d="M135.3 143.6h15.2"/>
<circle cx="46.4" cy="57.3" r=".51"/>
</g>
<circle cx="142.9" cy="143.6" r=".51" fill="#0dab76"/>
<g fill="none" stroke="#0dab76" stroke-width=".21">
<path d="M132.7 72.5v2.5h48.3M145.4 72.5v2.5"/>
<circle cx="142.9" cy="143.6" r=".51"/>
</g>
<circle cx="145.4" cy="75" r=".51" fill="#0dab76"/>
<g fill="none" stroke="#0dab76" stroke-width=".21">
<path d="M158.1 72.5v2.5"/>
<circle cx="145.4" cy="75" r=".51"/>
</g>
<circle cx="158.1" cy="75" r=".51" fill="#0dab76"/>
<g fill="none" stroke="#0dab76" stroke-width=".21">
<path d="M170.8 72.5v2.5"/>
<circle cx="158.1" cy="75" r=".51"/>
</g>
<circle cx="170.8" cy="75" r=".51" fill="#0dab76"/>
<g fill="none" stroke="#0dab76" stroke-width=".21">
<path d="M122.6 75h10.1"/>
<circle cx="170.8" cy="75" r=".51"/>
</g>
<circle cx="132.7" cy="75" r=".51" fill="#0dab76"/>
<g fill="none" stroke="#0dab76" stroke-width=".21">
<path d="M120 118.2h28M132.7 115.7v2.5"/>
<circle cx="132.7" cy="75" r=".51"/>
</g>
<circle cx="132.7" cy="118.2" r=".51" fill="#0dab76"/>
<g fill="none" stroke="#0dab76" stroke-width=".21">
<path d="M221.6 115.7h12.7M229.2 115.7v17.7h5.1"/>
<circle cx="132.7" cy="118.2" r=".51"/>
</g>
<circle cx="229.2" cy="115.7" r=".51" fill="#0dab76"/>
<g fill="none" stroke="#0dab76" stroke-width=".21">
<path d="M221.6 133.4h7.6"/>
<circle cx="229.2" cy="115.7" r=".51"/>
</g>
<circle cx="229.2" cy="133.4" r=".51" fill="#0dab76"/>
<g fill="none" stroke="#0dab76" stroke-width=".21">
<path d="M224.1 75h10.2M229.2 72.5v2.5M229.2 133.4v7.7h-5.1"/>
<circle cx="229.2" cy="133.4" r=".51"/>
</g>
<circle cx="229.2" cy="75" r=".51" fill="#0dab76"/>
<g fill="none" stroke="#0dab76" stroke-width=".21">
<path d="M69.3 108v2.6M125.1 105.5h10.2"/>
<circle cx="229.2" cy="75" r=".51"/>
</g>
<circle cx="132.7" cy="105.5" r=".51" fill="#0dab76"/>
<g fill="none" stroke="#0dab76" stroke-width=".21">
<path d="M71.8 44.6h17.7M71.8 47.1h17.7M71.8 49.7h17.7M71.8 52.2h17.7M71.8 54.7h17.7M71.8 57.3h17.7M71.8 59.8h17.7M71.8 62.4h17.7M132.7 62.4v2.5M145.4 62.4v2.5M158.1 62.4v2.5M170.8 62.4v2.5"/>
<path d="M224.1 62.4h10.2M229.2 62.4v2.5M130.2 100.4h2.5v7.6M145.4 105.5h2.6M71.8 171.5v2.5"/>
<circle cx="132.7" cy="105.5" r=".51"/>
</g>
<circle cx="229.2" cy="62.4" r=".51" fill="#0dab76"/>
<circle cx="229.2" cy="62.4" r=".51" fill="none" stroke="#0dab76" stroke-width=".21"/>
<text font-size="7.2" fill="#c90d0c" x="48.9" y="138.5">ARDUINO</text>
<g font-size="3.7" fill="#c90d0c">
<text x="42.3" y="16">1</text>
<text x="84.4" y="16">2</text>
<text x="126.5" y="16">3</text>
<text x="168.6" y="16">4</text>
<text x="210.7" y="16">5</text>
<text x="252.9" y="16">6</text>
<text x="19.1" y="39.4">A</text>
<text x="275.6" y="39.4">A</text>
<text x="19.1" y="82.2">B</text>
<text x="275.6" y="82.2">B</text>
<text x="19" y="125.1">C</text>
<text x="275.5" y="125.1">C</text>
<text x="19" y="167.9">D</text>
<text x="275.5" y="167.9">D</text>
<text x="42.3" y="191.2">1</text>
<text x="84.4" y="191.2">2</text>
<text x="126.5" y="191.2">3</text>
<text x="168.6" y="191.2">4</text>
<text x="210.7" y="191.2">5</text>
<text x="252.9" y="191.2">6</text>
</g>
<text font-size="3.6" fill="#808080" x="110.2" y="119.5">GND</text>
<g font-size="3.6" fill="#c90d0c">
<text x="56.6" y="143.6">UNO R3</text>
<text x="235.5" y="176.6">schemat</text>
<text x="235.3" y="186.9">Sheet:</text>
<text x="248.9" y="186.7">1/1</text>
</g>
<text font-size="3.6" x="4.2" y="204.7">14.05.2022 18:10 C:\Users\Mateusz\Documents\EAGLE\projects\PCB_SolarTracker\schemat.sch (Sheet: 1/1)</text>
<text font-size="3.2" fill="#c90d0c" x="235.5" y="181.7">12.05.2022 19:23</text>
<g font-size="2.7" fill="#808080">
<text x="218" y="63.3">VIN</text>
<text x="216.5" y="76">GND</text>
<text x="107.6" y="101.4">VCC</text>
<text x="216.8" y="98.8">VCC</text>
<text x="106.6" y="106.5">WINDMETER</text>
<text x="195.9" y="111.5">X_POT</text>
<text x="195.8" y="129.3">Y_POT</text>
<text x="216.5" y="142">GND</text>
</g>
<g font-size="2.5" fill="#808080">
<text x="51.5" y="35.7">IC1</text>
<text x="184.8" y="32.8">MOTORS-5</text>
<text x="85.7" y="41.4">KEYPAD</text>
<text x="184.8" y="37.8">MOTORS-4</text>
<text x="184.8" y="42.9">MOTORS-3</text>
<text x="184.8" y="48">MOTORS-2</text>
<text x="131.2" y="61.1" transform="rotate(-90 131.2 61.1)">R4</text>
<text x="136" y="61.1" transform="rotate(-90 136 61.1)">1k</text>
<text x="143.9" y="61.1" transform="rotate(-90 143.9 61.1)">R3</text>
<text x="148.7" y="61.1" transform="rotate(-90 148.7 61.1)">1k</text>
<text x="156.6" y="61.1" transform="rotate(-90 156.6 61.1)">R2</text>
<text x="161.4" y="61.1" transform="rotate(-90 161.4 61.1)">1k</text>
<text x="169.3" y="61.1" transform="rotate(-90 169.3 61.1)">R1</text>
<text x="174.1" y="61.1" transform="rotate(-90 174.1 61.1)">1k</text>
<text x="240.6" y="63.2">POWER_IN-2</text>
<text x="136.3" y="72" transform="rotate(-90 136.3 72)">E_LED</text>
<text x="149" y="72" transform="rotate(-90 149 72)">W_LED</text>
<text x="161.7" y="72" transform="rotate(-90 161.7 72)">S_LED</text>
<text x="174.4" y="72" transform="rotate(-90 174.4 72)">N_LED</text>
<text x="230.3" y="66.9">C2</text>
<text x="51.5" y="72.5">PCF8574P</text>
<text x="187.3" y="75.9">MOTORS-1</text>
<text x="230.3" y="72">470u</text>
<text x="240.6" y="75.9">POWER_IN-1</text>
<text x="124.8" y="98.9">10k</text>
<text x="125.7" y="103.7">R9</text>
<text x="141.5" y="104">1k</text>
<text x="154.3" y="106.4">WIATROMIERZ-2</text>
<text x="214.8" y="104">100k</text>
<text x="240.6" y="106.4">X_SENSOR-3</text>
<text x="134.2" y="110.2">C1</text>
<text x="139.5" y="108.8">R10</text>
<text x="217.1" y="108.8">R5</text>
<text x="240.6" y="111.5">X_SENSOR-2</text>
<text x="134.2" y="115.3">100n</text>
<text x="154.3" y="119.1">WIATROMIERZ-1</text>
<text x="214.8" y="114.1">100k</text>
<text x="217.1" y="118.9">R6</text>
<text x="240.6" y="116.5">X_SENSOR-1</text>
<text x="214.8" y="121.8">100k</text>
<text x="240.6" y="124.2">Y_SENSOR-3</text>
<text x="214.8" y="131.9">100k</text>
<text x="217.1" y="126.5">R7</text>
<text x="240.6" y="129.2">Y_SENSOR-2</text>
<text x="139.1" y="137.9">LCD+DS3231</text>
<text x="217.1" y="136.7">R8</text>
<text x="240.6" y="134.3">Y_SENSOR-1</text>
</g>
<g font-size="2.3" fill="#808080">
<text x="109.5" y="32.7">N_MOTOR</text>
<text x="109.6" y="37.8">S_MOTOR</text>
<text x="108.9" y="42.9">W_MOTOR</text>
<text x="109.6" y="48">E_MOTOR</text>
<text x="115.9" y="75.9">GND</text>
</g>
<g font-size="2.1" fill="#808080">
<text x="62.4" y="40.3">VDD</text>
<text x="69.6" y="39.1">16</text>
<text x="48.7" y="44.2">13</text>
<text x="53.8" y="45.3">INT</text>
<text x="64.3" y="45.3">P0</text>
<text x="64.3" y="47.9">P1</text>
<text x="69.6" y="44.2">4</text>
<text x="69.6" y="46.7">5</text>
<text x="88.6" y="44.2">1</text>
<text x="88.6" y="46.7">2</text>
<text x="48.7" y="51.8">14</text>
<text x="48.7" y="49.3">15</text>
<text x="53.8" y="53">SCL</text>
<text x="53.8" y="50.4">SDA</text>
<text x="64.3" y="50.4">P2</text>
<text x="64.3" y="53">P3</text>
<text x="69.6" y="49.3">6</text>
<text x="69.6" y="51.8">7</text>
<text x="88.6" y="49.3">3</text>
<text x="88.6" y="51.8">4</text>
<text x="49.9" y="56.9">1</text>
<text x="49.9" y="59.4">2</text>
<text x="53.8" y="58">A0</text>
<text x="64.3" y="55.5">P4</text>
<text x="64.3" y="58">P5</text>
<text x="69.6" y="54.4">9</text>
<text x="69.6" y="56.9">10</text>
<text x="69.6" y="59.4">11</text>
<text x="88.6" y="54.4">5</text>
<text x="88.6" y="56.9">6</text>
<text x="88.6" y="59.4">7</text>
<text x="49.9" y="62">3</text>
<text x="53.8" y="60.6">A1</text>
<text x="53.8" y="63.1">A2</text>
<text x="64.3" y="60.6">P6</text>
<text x="64.3" y="63.1">P7</text>
<text x="69.6" y="62">12</text>
<text x="88.6" y="62">8</text>
<text x="62.7" y="68.2">VSS</text>
<text x="69.6" y="67.1">8</text>
<text x="42.1" y="122.1" transform="rotate(-90 42.1 122.1)">SCL</text>
<text x="44.6" y="122.3" transform="rotate(-90 44.6 122.3)">SDA</text>
<text x="47.2" y="123.6" transform="rotate(-90 47.2 123.6)">AREF</text>
<text x="49.7" y="122.7" transform="rotate(-90 49.7 122.7)">GND</text>
<text x="52.2" y="121.9" transform="rotate(-90 52.2 121.9)">D13</text>
<text x="54.8" y="121.9" transform="rotate(-90 54.8 121.9)">D12</text>
<text x="57.3" y="121.7" transform="rotate(-90 57.3 121.7)">D11</text>
<text x="59.9" y="121.9" transform="rotate(-90 59.9 121.9)">D10</text>
<text x="62.4" y="120.7" transform="rotate(-90 62.4 120.7)">D9</text>
<text x="64.9" y="120.7" transform="rotate(-90 64.9 120.7)">D8</text>
<text x="70" y="120.7" transform="rotate(-90 70 120.7)">D7</text>
<text x="72.6" y="120.7" transform="rotate(-90 72.6 120.7)">D6</text>
<text x="75.1" y="120.7" transform="rotate(-90 75.1 120.7)">D5</text>
<text x="77.6" y="120.7" transform="rotate(-90 77.6 120.7)">D4</text>
<text x="80.2" y="120.7" transform="rotate(-90 80.2 120.7)">D3</text>
<text x="82.7" y="120.7" transform="rotate(-90 82.7 120.7)">D2</text>
<text x="85.3" y="120.7" transform="rotate(-90 85.3 120.7)">D1</text>
<text x="87.8" y="120.7" transform="rotate(-90 87.8 120.7)">D0</text>
<text x="141.9" y="140.7">1</text>
<text x="141.9" y="143.2">3</text>
<text x="150.3" y="140.7">2</text>
<text x="150.3" y="143.2">4</text>
<text x="141.9" y="145.8">5</text>
<text x="141.9" y="148.3">7</text>
<text x="150.3" y="145.8">6</text>
<text x="150.3" y="148.3">8</text>
<text x="54.8" y="164.1" transform="rotate(-90 54.8 164.1)">RESERVED</text>
<text x="57.3" y="164.1" transform="rotate(-90 57.3 164.1)">IOREF</text>
<text x="59.9" y="164.1" transform="rotate(-90 59.9 164.1)">/RESET</text>
<text x="62.4" y="164.1" transform="rotate(-90 62.4 164.1)">3V</text>
<text x="64.9" y="164.1" transform="rotate(-90 64.9 164.1)">5V</text>
<text x="67.5" y="164.1" transform="rotate(-90 67.5 164.1)">GND2</text>
<text x="70" y="164.1" transform="rotate(-90 70 164.1)">GND1</text>
<text x="72.6" y="164.1" transform="rotate(-90 72.6 164.1)">VIN</text>
<text x="77.6" y="164.1" transform="rotate(-90 77.6 164.1)">A0</text>
<text x="80.2" y="164.1" transform="rotate(-90 80.2 164.1)">A1</text>
<text x="82.7" y="164.1" transform="rotate(-90 82.7 164.1)">A2</text>
<text x="85.2" y="164.1" transform="rotate(-90 85.2 164.1)">A3</text>
<text x="87.8" y="164.1" transform="rotate(-90 87.8 164.1)">A4/SDA</text>
<text x="90.3" y="164.1" transform="rotate(-90 90.3 164.1)">A5/SCL</text>
</g>
<g font-size="2" fill="#808080">
<text x="33.2" y="45.3">VCC</text>
<text x="33.4" y="50.4">SDA</text>
<text x="33.6" y="52.9">SCL</text>
<text x="33" y="58">GND</text>
<text x="69.9" y="106.7" transform="rotate(-90 69.9 106.7)">WINDMETER</text>
<text x="72.5" y="178.6" transform="rotate(-90 72.5 178.6)">VIN</text>
</g>
<text font-size="1.8" fill="#c90d0c" x="228.6" y="67" transform="rotate(-90 228.6 67)">+</text>
<g font-size="1.8" fill="#808080">
<text x="57.2" y="106.8" transform="rotate(-90 57.2 106.8)">N_MOTOR</text>
<text x="59.7" y="106.8" transform="rotate(-90 59.7 106.8)">S_MOTOR</text>
<text x="62.3" y="106.8" transform="rotate(-90 62.3 106.8)">W_MOTOR</text>
<text x="64.8" y="106.8" transform="rotate(-90 64.8 106.8)">E_MOTOR</text>
<text x="87.6" y="178.9" transform="rotate(-90 87.6 178.9)">SDA</text>
<text x="90.2" y="178.7" transform="rotate(-90 90.2 178.7)">SCL</text>
</g>
<g font-size="1.4" fill="#808080">
<text x="41.8" y="106.9" transform="rotate(-90 41.8 106.9)">SCL</text>
<text x="44.4" y="106.9" transform="rotate(-90 44.4 106.9)">SDA</text>
<text x="131.1" y="141.6">VCC</text>
<text x="131" y="144.1">GND</text>
<text x="131.2" y="146.6">SDA</text>
<text x="131.4" y="149.2">SCL</text>
<text x="64.7" y="178.1" transform="rotate(-90 64.7 178.1)">VCC</text>
<text x="67.2" y="178.3" transform="rotate(-90 67.2 178.3)">GND</text>
<text x="77.4" y="179.7" transform="rotate(-90 77.4 179.7)">X_POT</text>
<text x="79.9" y="179.7" transform="rotate(-90 79.9 179.7)">Y_POT</text>
</g>
</svg>
